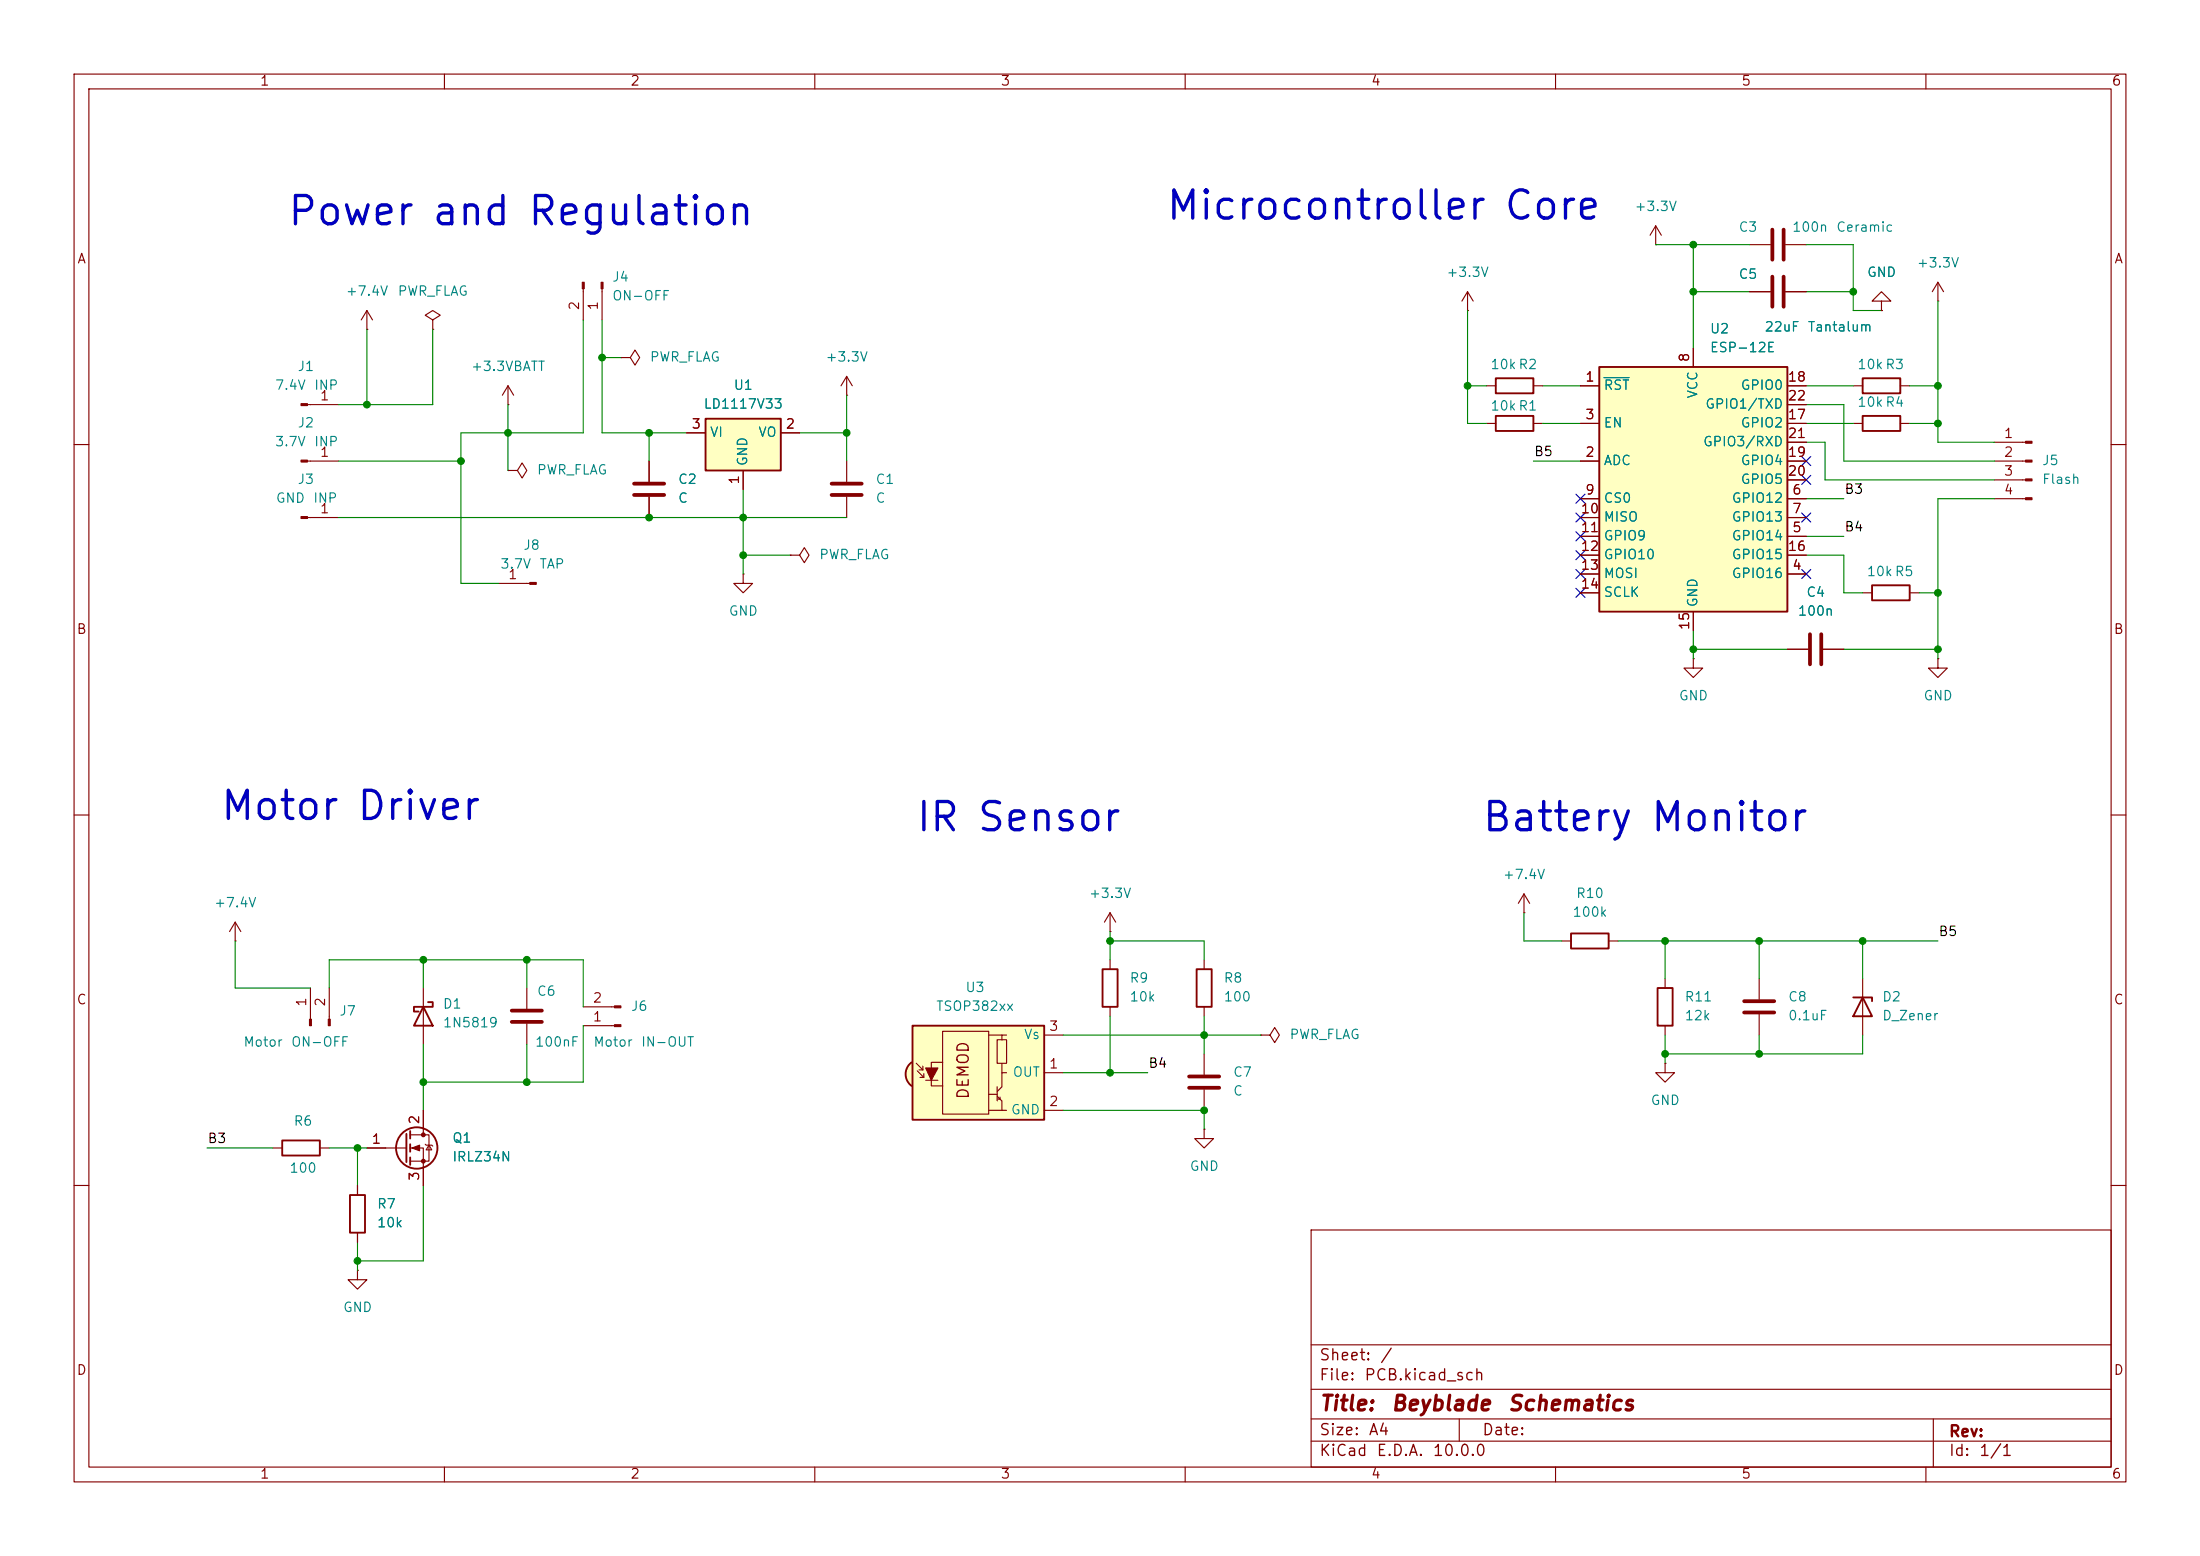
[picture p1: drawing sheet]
<svg xmlns="http://www.w3.org/2000/svg" width="297mm" height="210mm" viewBox="0 0 297 210" stroke-linecap="round" stroke-linejoin="round" font-family="sans-serif">
<path d="M0 0h297v210h-297z" fill="#fff" stroke="#fff" stroke-width=".14"/>
<g fill="none" stroke="#840000" stroke-width=".15">
<path d="M10 10h277v190h-277zM12 12h273v186h-273zM60 10v2M110 10v2M160 10v2M210 10v2M260 10v2M78.7 39v4.2M81.3 39v4.2M198.1 39.4l-.7 1.2M198.1 39.4l.8 1.2M198.1 39.4v2.5"/>
<path d="M223.5 33h.1M223.5 30.5l-.7 1.3M223.5 30.5l.8 1.3M223.5 30.5v2.5M41.5 54.6h4.2M49.5 44.5h.1M49.5 41.9l-.7 1.3M49.5 41.9l.8 1.3M49.5 41.9v2.6M58.4 43.2l1-.7-1-.6-1 .6 1 .7v1.3M58.4 44.5h.1M83.8 48.3h1.3l.6-1.1 .7 1.1-.7 1-.6-1"/>
<path d="M83.8 48.3h.1M114.3 53.3h.1M114.3 50.8l-.8 1.3M114.3 50.8l.8 1.3M114.3 50.8v2.5M198.1 41.9h.1M200.7 52.1h1.2M207 52.1h1.3M269.2 59.7h4.3M10 60h2M41.5 62.2h4.2M41.5 69.9h4.2"/>
<path d="M269.2 62.2h4.3M269.2 64.8h4.3M269.2 67.3h4.3M285 60h2M251.5 80h1.2M257.8 80h1.3M10 110h2M285 110h2M31.7 127h.1M31.7 124.5l-.7 1.2M31.7 124.5l.8 1.2M31.7 124.5v2.5"/>
<path d="M57.1 133.4v7.6M10 160h2M48.3 171.5v1.2h1.2l-1.2 1.3-1.3-1.3h1.3M48.3 171.5h.1M48.3 160v1.3M48.3 166.4v1.2M177 166h108v32h-108zM285 160h2M60 198v2M110 198v2M160 198v2M177 194.5h108"/>
<path d="M177 191.5h108M177 187.5h108M177 181.5h108M197 191.5v3M210 198v2M260 198v2M261 191.5v6.5"/>
</g>
<path d="M201.9 51.1h5.1v2h-5.1zM252.7 79h5.1v2h-5.1zM57.1 135.9l1.3 2.5h-2.5zM57.8 135.3h.6v.6h-2.5v.6h.6M47.2 161.3h2.1v5.1h-2.1z" fill="none" stroke="#840000" stroke-width=".25"/>
<g fill="#840000" stroke="#840000" stroke-width=".15">
<path d="M273.5 59.6h.8v.2h-.8z"/>
<path d="M273.5 62.1h.8v.3h-.8z"/>
<path d="M273.5 64.6h.8v.3h-.8z"/>
<path d="M273.5 67.2h.8v.2h-.8z"/>
<path d="M81.2 38.1h.2v.9h-.2z"/>
<path d="M78.6 38.1h.3v.9h-.3z"/>
<path d="M40.6 62.1h.9v.3h-.9z"/>
<path d="M40.6 69.7h.9v.3h-.9z"/>
<path d="M40.6 54.5h.9v.2h-.9z"/>
</g>
<path d="M215.9 49.5h25.4v33.1h-25.4z" fill="#ffffc2"/>
<g fill="none" stroke="#840000" stroke-width=".25">
<path d="M201.9 56.1h5.1v2.1h-5.1zM215.9 49.5h25.4v33.1h-25.4zM251.5 51.1h5v2h-5zM38.1 153.9h5.1v2.1h-5.1zM54.9 153v3.8M55.4 152.7v1M55.4 154.4v1M55.4 156.2v1"/>
<circle cx="56.3" cy="154.9" r="2.79"/>
</g>
<g fill="none" stroke="#840000" stroke-width=".15">
<path d="M261.6 38.1l-.7 1.3M261.6 38.1l.8 1.3M261.6 38.1v2.5M68.6 54.6h.1M68.6 52.1l-.8 1.2M68.6 52.1l.7 1.2M68.6 52.1v2.5M200.7 57.2h1.2M207 57.2h1.3M213.4 52.1h2.5M213.4 57.2h2.5M228.6 47v2.5"/>
<path d="M241.3 52.1h2.5M241.3 57.2h2.5M241.3 59.7h2.5M241.3 54.6h2.5M250.2 52.1h1.3M256.5 52.1h1.3M261.6 40.6h.1M67.3 78.7h4.2M68.6 63.5h1.2l.7-1 .6 1-.6 1-.7-1M68.6 63.5h.1M87.6 62.2v2.8M87.6 67.1v2.8"/>
<path d="M100.3 77.5v1.2h1.3l-1.3 1.3-1.2-1.3h1.2M100.3 77.5h.1M106.7 74.9h1.2l.7-1 .6 1-.6 1-.7-1M106.7 74.9h.1M114.3 62.2v2.8M114.3 67.1v2.8M213.4 62.2h2.5M213.4 77.5h2.5M213.4 72.4h2.5M213.4 67.3h2.5M213.4 69.9h2.5M213.4 74.9h2.5"/>
<path d="M241.3 62.2h2.5M241.3 77.5h2.5M241.3 72.4h2.5M241.3 67.3h2.5M241.3 69.9h2.5M241.3 74.9h2.5M241.3 64.8h2.5M213.4 80h2.5M228.6 88.9v1.3h1.3l-1.3 1.2-1.3-1.2h1.3M228.6 88.9h.1M228.6 82.6v2.5M41.9 133.4v4.2"/>
<path d="M44.4 133.4v4.2M36.8 154.9h1.3M43.2 154.9h1.2M49.5 154.9h5.4M55.4 153.2h2.5v3.5h-2.5M55.4 154.9h1.7v5.1M57.1 149.9v3.3M57.4 154.4l.1 .2h.8l.1 .1M57.9 154.6l.4 .6h-.8z"/>
</g>
<path d="M216.5 51h3.4" fill="none" stroke="#008484" stroke-width=".15"/>
<g fill="#840000" stroke="#840000" stroke-width=".15">
<path d="M41.8 137.6h.2v.8h-.2z"/>
<path d="M44.3 137.6h.3v.8h-.3z"/>
<path d="M55.6 154.9l1-.3v.7z"/>
<path d="M71.5 78.6h.9v.3h-.9z"/>
<circle cx="57.1" cy="153.2" r=".25"/>
<circle cx="57.1" cy="156.7" r=".25"/>
</g>
<path d="M85.6 65.3h4.1M85.6 66.8h4.1M112.3 65.3h4M112.3 66.8h4" fill="none" stroke="#840000" stroke-width=".51"/>
<path d="M95.2 56.5h10.2v7h-10.2z" fill="#ffffc2"/>
<path d="M95.2 56.5h10.2v7h-10.2zM148.8 130.8h2.1v5.1h-2.1zM161.5 130.8h2.1v5.1h-2.1zM212.1 126h5.1v2h-5.1zM223.8 133.4h2v5h-2z" fill="none" stroke="#840000" stroke-width=".25"/>
<g fill="none" stroke="#840000" stroke-width=".15">
<path d="M236.2 33h2.8M236.2 39.4h2.8M241 33h2.8M241 39.4h2.8M92.7 58.4h2.5M105.4 58.4h2.5M254 40.6h1.3l-1.3-1.2-1.3 1.2h1.3v1.3M254 41.9h.1M100.3 63.5v2.5M261.6 88.9v1.3h1.3l-1.3 1.2-1.3-1.2h1.3M261.6 88.9h.1M149.9 129.5v1.3"/>
<path d="M149.9 135.9v1.3M162.6 129.5v1.3M162.6 135.9v1.3M170.2 139.7h1.2l.7-1 .6 1-.6 1-.7-1M170.2 139.7h.1M205.7 123.2h.1M205.7 120.7l-.7 1.2M205.7 120.7l.8 1.2M205.7 120.7v2.5M210.8 127h1.3M217.2 127h1.2M224.8 132.1v1.3"/>
<path d="M224.8 138.4v1.3M162.6 152.4v1.3h1.2l-1.2 1.2-1.3-1.2h1.3M162.6 152.4h.1M162.6 142.2v2.8M162.6 147.1v2.8M224.8 143.5v1.3h1.3l-1.3 1.3-1.3-1.3h1.3M224.8 143.5h.1"/>
</g>
<path d="M239.3 31v4.1M239.3 37.3v4.1M240.8 31v4.1M240.8 37.3v4.1M160.5 145.3h4.1M160.5 146.8h4.1" fill="none" stroke="#840000" stroke-width=".51"/>
<path d="M122.8 143.6l.3-.2 1.1 1.6-1.1 1.6a1.97 1.97 0 0 1-.3-3z" fill="#ffffc2" stroke="#ffffc2" stroke-width=".14"/>
<path d="M123.2 138.4h17.8v12.7h-17.8z" fill="#ffffc2"/>
<path d="M251.5 56.1h5v2.1h-5zM123.2 138.4h17.8v12.7h-17.8zM250.2 134.6h2.5v.5M251.5 134.6l1.2 2.6h-2.5zM123.1 143.4a1.97 1.97 0 0 0 0 3.2" fill="none" stroke="#840000" stroke-width=".25"/>
<g fill="none" stroke="#840000" stroke-width=".15">
<path d="M236.2 39.4h2.8M241 39.4h2.8M92.7 58.4h2.5M105.4 58.4h2.5M213.4 57.2h2.5M213.4 52.1h2.5M228.6 47v2.5M241.3 57.2h2.5M241.3 52.1h2.5M241.3 59.7h2.5M241.3 54.6h2.5M250.2 57.2h1.3"/>
<path d="M254 41.9h.1M256.5 57.2h1.3M87.6 62.2v2.8M87.6 67.1v2.8M100.3 63.5v2.5M213.4 62.2h2.5M213.4 77.5h2.5M213.4 72.4h2.5M213.4 67.3h2.5M213.4 69.9h2.5M213.4 74.9h2.5M241.3 62.2h2.5"/>
<path d="M241.3 77.5h2.5M241.3 72.4h2.5M241.3 67.3h2.5M241.3 69.9h2.5M241.3 74.9h2.5M241.3 64.8h2.5M213.4 80h2.5M228.6 82.6v2.5M241.3 87.6h2.8M246.1 87.6h2.8M71.1 133.4v2.7M71.1 138.2v2.8"/>
<path d="M78.7 138.4h4.3M78.7 135.9h4.3M127.3 139.2h6.2v11.2h-6.2zM133.5 139.7h1.8M135.9 139.7h-.6v.6M141 139.7h2.5M149.9 125.7h.1M149.9 123.2l-.8 1.3M149.9 123.2l.7 1.3M149.9 123.2v2.5M237.5 132.1v2.8M237.5 136.9v2.8"/>
<path d="M251.5 132.1v7.6M49.5 154.9h2.6M57.1 149.9v2.5M57.1 157.5v2.5M123.7 143.5l.9 .9M123.8 144.5l.9 .9M124.1 144.4h.5M124.2 145.4h.5M124.6 143.9v.5M124.7 144.9v.5M125 145.8h1.6M127.3 143.4h-1.6v3.2h1.6"/>
<path d="M133.5 149.9h1.8M133.5 147.7h1.1M134.6 140.3h1.3v3.2h-1.3zM134.6 148l.7 .6v1.3h.6M134.6 146.7v1.9M135 148.1v.2h-.3M135.3 143.5v1.3M135.9 144.8h-.6v1.9l-.7 .6M141 149.9h2.5M141 144.8h2.5M48.3 160v1.3M48.3 166.4v1.2"/>
</g>
<g fill="#840000" stroke="#840000" stroke-width=".15">
<path d="M125 144.1h1.6l-.9 1.7z"/>
<path d="M83 138.3h.8v.3h-.8z"/>
<path d="M83 135.8h.8v.2h-.8z"/>
</g>
<path d="M244.3 85.6v4.1M245.9 85.6v4.1M69.1 136.4h4.1M69.1 137.9h4.1M235.5 135.1h4M235.5 136.7h4" fill="none" stroke="#840000" stroke-width=".51"/>
<g fill="none" stroke="#008400" stroke-width=".15">
<path d="M223.5 33h12.7M228.6 33v14M228.6 39.4h7.6M243.8 33h6.4v8.9h3.8M243.8 39.4h6.4M49.5 44.5v10.1M58.4 44.5v10.1h-12.7M68.6 54.6v8.9M78.7 43.2v15.2h-16.5v20.3h5.1M81.3 43.2v15.2h11.4M81.3 48.3h2.5M87.6 58.4v3.8"/>
<path d="M107.9 58.4h6.4M114.3 53.3v8.9M198.1 41.9v15.3h2.6M198.1 52.1h2.6M208.3 57.2h5.1M208.3 52.1h5.1M243.8 54.6h5.1v7.6h20.3M243.8 57.2h6.4M243.8 52.1h6.4M243.8 59.7h2.6v5.1h22.8M257.8 57.2h3.8M257.8 52.1h3.8"/>
<path d="M261.6 40.6v19.1h7.6M45.7 62.2h16.5M45.7 69.9h68.6M100.3 74.9h6.4M100.3 66v11.5M207 62.2h6.4M243.8 74.9h5.1v5.1h2.6M243.8 67.3h5.1M243.8 72.4h5.1M269.2 67.3h-7.6v21.6M228.6 85.1v3.8M228.6 87.6h12.7"/>
<path d="M248.9 87.6h12.7M259.1 80h2.5M31.7 127v6.4h10.2M44.4 133.4v-3.9h34.3v6.4M57.1 129.5v3.9M71.1 129.5v3.9M78.7 138.4v7.7h-21.6M143.5 139.7h26.7M149.9 127h12.7v2.5M149.9 125.7v3.8M149.9 137.2v7.6M162.6 137.2v5"/>
<path d="M205.7 123.2v3.8h5.1M218.4 127h43.2M224.8 127v5.1M224.8 139.7v3.8M237.5 127v5.1M237.5 139.7v2.5M251.5 139.7v2.5h-26.7M251.5 127v5.1M27.9 154.9h8.9M44.4 154.9h5.1M48.3 154.9v5.1M57.1 141v8.9"/>
<path d="M71.1 141v5.1M143.5 144.8h11.4M143.5 149.9h19.1v2.5M48.3 167.6v3.9M57.1 160v10.2h-8.8"/>
</g>
<g fill="none" stroke="#000084" stroke-width=".15">
<path d="M212.8 66.7l1.2 1.2M212.8 79.4l1.2 1.2M212.8 74.3l1.2 1.2M212.8 69.2l1.2 1.3M212.8 76.9l1.2 1.2M212.8 71.8l1.2 1.2M214 66.7l-1.2 1.2M214 79.4l-1.2 1.2M214 74.3l-1.2 1.2M214 69.2l-1.2 1.3M214 76.9l-1.2 1.2M214 71.8l-1.2 1.2"/>
<path d="M243.2 64.2l1.2 1.2M243.2 61.6l1.2 1.2M243.2 69.2l1.2 1.3M243.2 76.9l1.2 1.2M244.4 64.2l-1.2 1.2M244.4 61.6l-1.2 1.2M244.4 69.2l-1.2 1.3M244.4 76.9l-1.2 1.2"/>
</g>
<path d="M216.5 51h3.4" fill="none" stroke="#008484" stroke-width=".15"/>
<g fill="#008400" stroke="#008400" stroke-width=".14">
<circle cx="62.2" cy="62.2" r=".46"/>
<circle cx="81.3" cy="48.3" r=".46"/>
<circle cx="49.5" cy="54.6" r=".46"/>
<circle cx="68.6" cy="58.4" r=".46"/>
<circle cx="228.6" cy="87.6" r=".46"/>
<circle cx="261.6" cy="87.6" r=".46"/>
<circle cx="224.8" cy="127" r=".46"/>
<circle cx="237.5" cy="127" r=".46"/>
<circle cx="224.8" cy="142.2" r=".46"/>
<circle cx="237.5" cy="142.2" r=".46"/>
<circle cx="251.5" cy="127" r=".46"/>
<circle cx="261.6" cy="52.1" r=".46"/>
<circle cx="250.2" cy="39.4" r=".46"/>
<circle cx="261.6" cy="80" r=".46"/>
<circle cx="261.6" cy="57.2" r=".46"/>
<circle cx="228.6" cy="39.4" r=".46"/>
<circle cx="228.6" cy="33" r=".46"/>
<circle cx="198.1" cy="52.1" r=".46"/>
<circle cx="57.1" cy="146.1" r=".46"/>
<circle cx="57.1" cy="129.5" r=".46"/>
<circle cx="48.3" cy="170.2" r=".46"/>
<circle cx="48.3" cy="154.9" r=".46"/>
<circle cx="71.1" cy="146.1" r=".46"/>
<circle cx="71.1" cy="129.5" r=".46"/>
<circle cx="149.9" cy="127" r=".46"/>
<circle cx="149.9" cy="144.8" r=".46"/>
<circle cx="162.6" cy="149.9" r=".46"/>
<circle cx="162.6" cy="139.7" r=".46"/>
<circle cx="87.6" cy="58.4" r=".46"/>
<circle cx="87.6" cy="69.9" r=".46"/>
<circle cx="100.3" cy="69.9" r=".46"/>
<circle cx="100.3" cy="74.9" r=".46"/>
<circle cx="114.3" cy="58.4" r=".46"/>
</g>
<g font-size="3.8" fill="#0000c2">
<text x="38.6" y="31.3">Power and Regulation</text>
<text x="157.2" y="30.6">Microcontroller Core</text>
<text x="29.5" y="111.6">Motor Driver</text>
<text x="123.4" y="113.1">IR Sensor</text>
<text x="199.9" y="113.1">Battery Monitor</text>
</g>
<g font-size="2" fill="#840000">
<text x="178" y="190.9">Title:</text>
<text x="187.7" y="190.9">Beyblade</text>
<text x="203.4" y="190.9">Schematics</text>
</g>
<g font-size="1.5" fill="#840000">
<text x="131.2" y="148.5" transform="rotate(-90 131.2 148.5)">DEMOD</text>
<text x="178" y="184">Sheet:</text>
<text x="186.2" y="184">/</text>
<text x="178" y="186.7">File:</text>
<text x="184.1" y="186.7">PCB.kicad_sch</text>
<text x="178" y="196.9">KiCad</text>
<text x="178" y="194.1">Size:</text>
<text x="184.7" y="194.1">A4</text>
<text x="185.7" y="196.9">E.D.A.</text>
<text x="193.3" y="196.9">10.0.0</text>
<text x="200" y="194.1">Date:</text>
<text x="263" y="194.3">Rev:</text>
<text x="263" y="196.9">Id:</text>
<text x="267.1" y="196.9">1/1</text>
</g>
<g font-size="1.3" fill="#840000">
<text x="35" y="11.9">1</text>
<text x="85" y="11.9">2</text>
<text x="135" y="11.9">3</text>
<text x="185" y="11.9">4</text>
<text x="235" y="11.9">5</text>
<text x="285" y="11.9">6</text>
<text x="10.3" y="35.9">A</text>
<text x="285.3" y="35.9">A</text>
<text x="78.5" y="42" transform="rotate(-90 78.5 42)">2</text>
<text x="81" y="42" transform="rotate(-90 81 42)">1</text>
<text x="213.9" y="51.8">1</text>
<text x="228.3" y="49" transform="rotate(-90 228.3 49)">8</text>
<text x="241.3" y="51.8">18</text>
<text x="43.1" y="54.4">1</text>
<text x="93.3" y="58.2">3</text>
<text x="106" y="58.2">2</text>
<text x="213.9" y="56.9">3</text>
<text x="241.3" y="56.9">17</text>
<text x="241.3" y="59.4">21</text>
<text x="241.3" y="54.4">22</text>
<text x="270.4" y="59.4">1</text>
<text x="43.1" y="62">1</text>
<text x="100.1" y="65.5" transform="rotate(-90 100.1 65.5)">1</text>
<text x="213.9" y="62">2</text>
<text x="241.3" y="62">19</text>
<text x="241.3" y="64.5">20</text>
<text x="270.4" y="62">2</text>
<text x="270.4" y="64.5">3</text>
<text x="43.1" y="69.6">1</text>
<text x="213.3" y="69.6">10</text>
<text x="213.9" y="67.1">9</text>
<text x="241.9" y="67.1">6</text>
<text x="241.9" y="69.6">7</text>
<text x="270.4" y="67.1">4</text>
<text x="213.3" y="72.1">11</text>
<text x="213.3" y="74.7">12</text>
<text x="213.3" y="77.2">13</text>
<text x="241.3" y="74.7">16</text>
<text x="241.9" y="77.2">4</text>
<text x="241.9" y="72.1">5</text>
<text x="68.5" y="78.5">1</text>
<text x="213.3" y="79.8">14</text>
<text x="10.3" y="85.9">B</text>
<text x="228.3" y="85.1" transform="rotate(-90 228.3 85.1)">15</text>
<text x="285.3" y="85.9">B</text>
<text x="10.3" y="135.9">C</text>
<text x="41.7" y="136" transform="rotate(-90 41.7 136)">1</text>
<text x="44.2" y="136" transform="rotate(-90 44.2 136)">2</text>
<text x="79.9" y="135.6">2</text>
<text x="285.3" y="135.9">C</text>
<text x="79.9" y="138.2">1</text>
<text x="141.5" y="139.4">3</text>
<text x="141.5" y="144.5">1</text>
<text x="141.5" y="149.6">2</text>
<text x="50.1" y="154.7">1</text>
<text x="56.9" y="151.8" transform="rotate(-90 56.9 151.8)">2</text>
<text x="56.9" y="159.5" transform="rotate(-90 56.9 159.5)">3</text>
<text x="10.3" y="185.9">D</text>
<text x="285.3" y="185.9">D</text>
<text x="35" y="199.9">1</text>
<text x="85" y="199.9">2</text>
<text x="135" y="199.9">3</text>
<text x="185" y="199.9">4</text>
<text x="235" y="199.9">5</text>
<text x="285" y="199.9">6</text>
</g>
<g font-size="1.3" fill="#008484">
<text x="220.6" y="28.8">+3.3V</text>
<text x="234.6" y="31.6">C3</text>
<text x="241.9" y="31.6">100n</text>
<text x="247.8" y="31.6">Ceramic</text>
<text x="46.6" y="40.2">+7.4V</text>
<text x="53.6" y="40.2">PWR_FLAG</text>
<text x="82.6" y="38.3">J4</text>
<text x="82.6" y="40.9">ON-OFF</text>
<text x="195.2" y="37.7">+3.3V</text>
<text x="234.6" y="37.9">C5</text>
<text x="252" y="37.7">GND</text>
<text x="258.7" y="36.4">+3.3V</text>
<text x="230.8" y="47.9">ESP-12E</text>
<text x="230.8" y="45.3">U2</text>
<text x="238.1" y="45.1">22uF</text>
<text x="244" y="45.1">Tantalum</text>
<text x="37" y="52.9">7.4V</text>
<text x="40.1" y="50.4">J1</text>
<text x="42.3" y="52.9">INP</text>
<text x="63.5" y="50.4">+3.3VBATT</text>
<text x="87.6" y="49.1">PWR_FLAG</text>
<text x="99" y="52.9">U1</text>
<text x="111.4" y="49.1">+3.3V</text>
<text x="201.1" y="50.1">10k R2</text>
<text x="216.4" y="52.9">RST</text>
<text x="229.5" y="53.9" transform="rotate(-90 229.5 53.9)">VCC</text>
<text x="234.9" y="52.9">GPIO0</text>
<text x="250.7" y="50.1">10k R3</text>
<text x="40.1" y="58">J2</text>
<text x="94.9" y="55.5">LD1117V33</text>
<text x="95.8" y="59.3">VI</text>
<text x="102.3" y="59.3">VO</text>
<text x="201.1" y="55.7">10k R1</text>
<text x="216.4" y="58">EN</text>
<text x="230.1" y="55.5">GPIO1/TXD</text>
<text x="234.9" y="58">GPIO2</text>
<text x="250.7" y="55.2">10k R4</text>
<text x="37" y="60.6">3.7V</text>
<text x="40.1" y="65.6">J3</text>
<text x="42.3" y="60.6">INP</text>
<text x="72.4" y="64.4">PWR_FLAG</text>
<text x="91.4" y="65.6">C2</text>
<text x="101.2" y="63" transform="rotate(-90 101.2 63)">GND</text>
<text x="118.1" y="65.6">C1</text>
<text x="216.4" y="63.1">ADC</text>
<text x="229.8" y="60.6">GPIO3/RXD</text>
<text x="234.9" y="63.1">GPIO4</text>
<text x="234.9" y="65.6">GPIO5</text>
<text x="275.6" y="63.1">J5</text>
<text x="275.6" y="65.6">Flash</text>
<text x="37.2" y="68.2">GND</text>
<text x="42.2" y="68.2">INP</text>
<text x="91.4" y="68.2">C</text>
<text x="118.1" y="68.2">C</text>
<text x="216.4" y="68.2">CS0</text>
<text x="216.4" y="70.7">MISO</text>
<text x="233.7" y="68.2">GPIO12</text>
<text x="233.7" y="70.7">GPIO13</text>
<text x="67.5" y="77.1">3.7V</text>
<text x="70.6" y="74.5">J8</text>
<text x="72.7" y="77.1">TAP</text>
<text x="110.5" y="75.8">PWR_FLAG</text>
<text x="216.4" y="73.3">GPIO9</text>
<text x="216.4" y="75.8">GPIO10</text>
<text x="233.7" y="73.3">GPIO14</text>
<text x="233.7" y="75.8">GPIO15</text>
<text x="98.3" y="83.4">GND</text>
<text x="216.4" y="78.3">MOSI</text>
<text x="216.4" y="80.9">SCLK</text>
<text x="229.5" y="82" transform="rotate(-90 229.5 82)">GND</text>
<text x="233.7" y="78.3">GPIO16</text>
<text x="242.6" y="83.4">100n</text>
<text x="243.8" y="80.9">C4</text>
<text x="251.9" y="78.1">10k R5</text>
<text x="226.6" y="94.8">GND</text>
<text x="259.6" y="94.8">GND</text>
<text x="202.8" y="119">+7.4V</text>
<text x="28.8" y="122.8">+7.4V</text>
<text x="146.9" y="121.5">+3.3V</text>
<text x="212.2" y="124.1">100k</text>
<text x="212.7" y="121.5">R10</text>
<text x="45.7" y="137.4">J7</text>
<text x="59.7" y="136.4">D1</text>
<text x="72.4" y="134.7">C6</text>
<text x="85.1" y="136.8">J6</text>
<text x="126.3" y="136.8">TSOP382xx</text>
<text x="130.2" y="134.2">U3</text>
<text x="152.4" y="132.9">R9</text>
<text x="152.4" y="135.5">10k</text>
<text x="165.1" y="132.9">R8</text>
<text x="165.1" y="135.5">100</text>
<text x="227.3" y="135.5">R11</text>
<text x="241.3" y="135.5">C8</text>
<text x="254" y="135.5">D2</text>
<text x="32.8" y="141.6">Motor</text>
<text x="39.2" y="141.6">ON-OFF</text>
<text x="59.7" y="139">1N5819</text>
<text x="72.1" y="141.6">100nF</text>
<text x="80" y="141.6">Motor</text>
<text x="86.5" y="141.6">IN-OUT</text>
<text x="138.1" y="140.6">Vs</text>
<text x="174" y="140.6">PWR_FLAG</text>
<text x="227.3" y="138">12k</text>
<text x="241.3" y="138">0.1uF</text>
<text x="254" y="138">D_Zener</text>
<text x="136.6" y="145.6">OUT</text>
<text x="166.4" y="145.6">C7</text>
<text x="166.4" y="148.2">C</text>
<text x="222.8" y="149.5">GND</text>
<text x="39.6" y="152.2">R6</text>
<text x="61" y="154.5">Q1</text>
<text x="136.4" y="150.7">GND</text>
<text x="39" y="158.6">100</text>
<text x="61" y="157.1">IRLZ34N</text>
<text x="160.5" y="158.3">GND</text>
<text x="50.8" y="163.4">R7</text>
<text x="50.8" y="166">10k</text>
<text x="46.2" y="177.4">GND</text>
</g>
<g font-size="1.3">
<text x="207" y="61.9">B5</text>
<text x="248.9" y="67">B3</text>
<text x="248.9" y="72">B4</text>
<text x="261.6" y="126.7">B5</text>
<text x="154.9" y="144.4">B4</text>
<text x="27.9" y="154.6">B3</text>
</g>
</svg>
